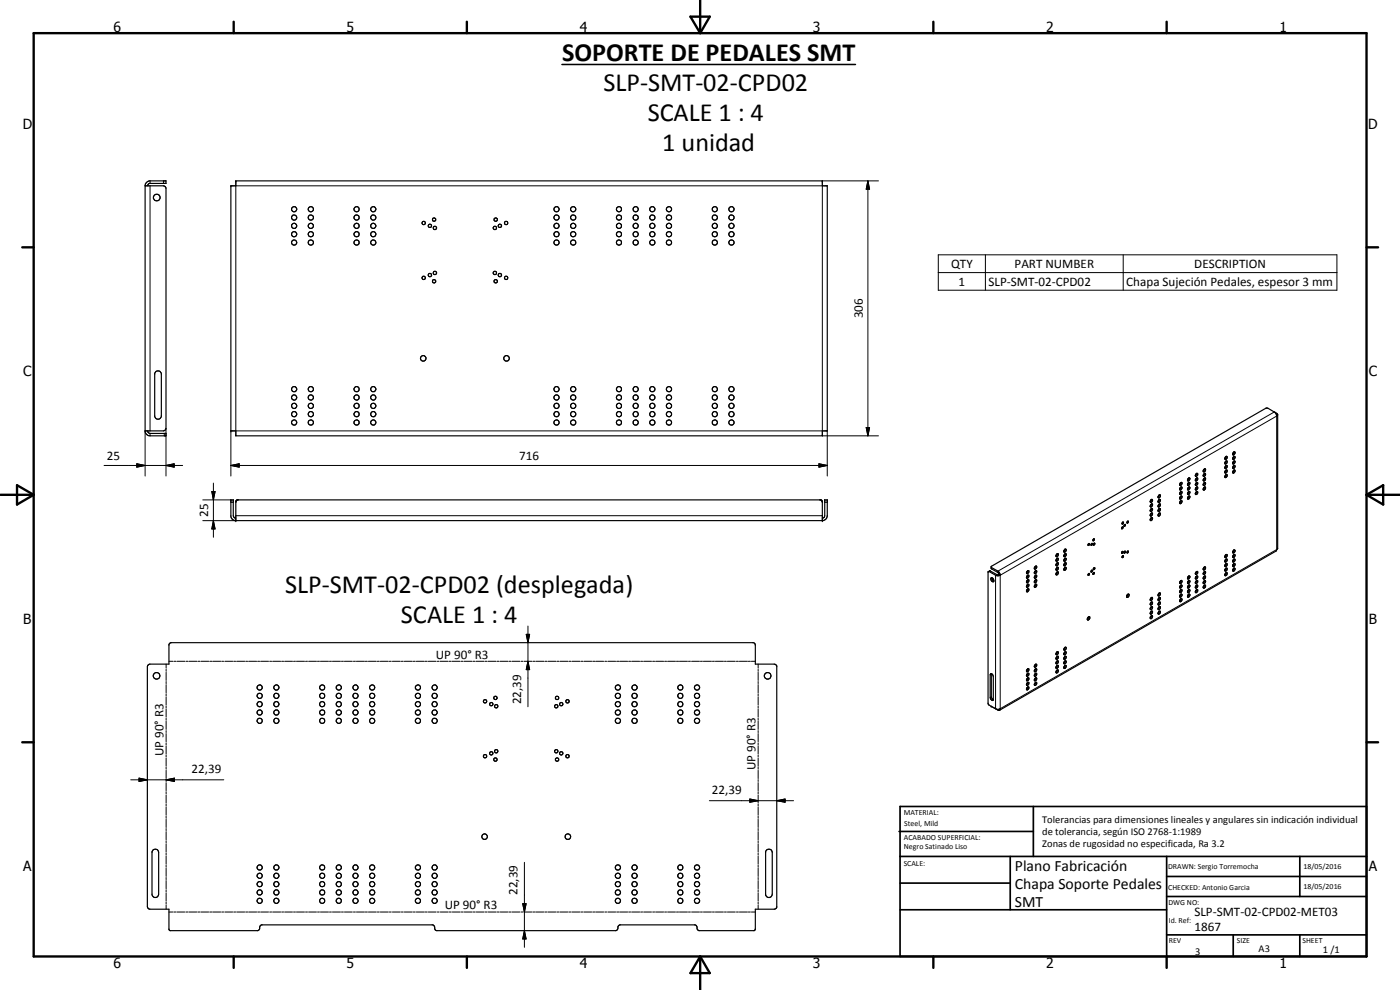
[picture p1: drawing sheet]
<svg xmlns="http://www.w3.org/2000/svg" width="420mm" height="297mm" viewBox="0 0 420 297" stroke-linecap="round" stroke-linejoin="round" font-family="sans-serif">
<g fill="none" stroke="#000" stroke-width=".35">
<path d="M43.5 55.8h5.6l.6 .3 .1 .4v72l-.1 .4-.6 .4h-5.6M43.5 55.8l.3-.9 .9-.6h5.1v.7h-4.9l-.6 .8M43.5 55.8v73.5M69.3 55.8h1.5v-1.5h176v1.5h1.5v73.5h-1.5v1.5h-176v-1.5h-1.5zM46.9 111.4a1.06 1.06 0 0 1 1.5 .6v13a1.03 1.03 0 0 1-1 .8 1.03 1.03 0 0 1-1-.8v-13zM43.5 129.3a1.45 1.45 0 0 0 1.5 1.5h4.8v-.8h-4.8l-.6-.3-.1-.4M367.9 139.7l-.3 .6M367.9 136.9l.4 .2-.1 .5-.3 .2-.3-.2M367.9 139.7a.45 .45 0 0 1 .4 .5 .45 .45 0 0 1-.4 .4l-.3-.3M367.9 136.9l-.3 .7M367.9 138.3h.3a.62 .62 0 0 1-.5 .9l-.1-.2zM367.9 138.3l-.3 .7"/>
<path d="M370.1 138.5l.3-.2a.48 .48 0 0 1 .1 .6 .48 .48 0 0 1-.6 .2zM370.2 135.7l.2-.1a.56 .56 0 0 1 .2 .5 .56 .56 0 0 1-.5 .4l-.2-.4zM370.2 139.7h.2a.48 .48 0 0 1 .1 .6 .48 .48 0 0 1-.6 .2zM370.3 139.7l-.4 .6M370.3 135.6l-.4 .7M370.3 136.9l-.4 .7M370.3 138.3l-.4 .7M382.5 123.6l.9 .7v40.3l-.4 .7-83 47.8M383.4 124.5l-.3 .3-.5-1.1-2-1.2h-.8l-82.2 47.4-.1 .7 2 1.2 .3 .6M70.8 155.4h-.4l-.4-.7v-4.7h-.7v5l.4 .8 .8 .4h176.5l1-.6 .2-.6 .1-5h-.8v4.7l-.2 .5-.5 .2M71.3 150l-.5 .7M246.2 150l.5 .5"/>
<path d="M246.7 150.5l.1 .2M246.8 150.5v5.7M246.8 150.5l-.4-.5h-175.3l-.3 .5v5.7M336.8 158.2l.2-.1v.2l-.3 .4zM336.9 156.7l.1-.1a.27 .27 0 0 1 .1 .4 .27 .27 0 0 1-.4 .1zM337.1 156.6v.1M337.5 157.4h.1a.26 .26 0 0 1 .1 .3 .26 .26 0 0 1-.4 .1zM345.5 152.7l.1-.1a.48 .48 0 0 1 .3 .6 .48 .48 0 0 1-.6 .3zM345.6 154l-.4 .6M345.6 149.9l-.4 .6M345.6 151.2l-.4 .7M345.6 152.6l-.4 .6"/>
<path d="M345.6 155.3l-.4 .7M345.6 153.9a.45 .45 0 0 1 .2 .6 .45 .45 0 0 1-.6 .2v-.1M345.6 155.3h.1a.47 .47 0 0 1 .1 .6 .47 .47 0 0 1-.6 .2v-.1M345.6 151.2l.3 .1v.4l-.6 .4-.1-.2M345.6 149.9a.39 .39 0 0 1 .2 .5 .39 .39 0 0 1-.6 .1M345.6 153.9l-.4 .7M347.7 150l.4-.2 .2 .4-.2 .4-.5 .1zM347.8 152.7l.1-.1a.43 .43 0 0 1 .3 .6 .43 .43 0 0 1-.7 .1zM347.8 148.6l.3-.1a.56 .56 0 0 1 .1 .6 .56 .56 0 0 1-.6 .3l-.1-.4zM347.8 151.3l.3-.1a.56 .56 0 0 1 .1 .6 .56 .56 0 0 1-.5 .3l-.2-.4zM347.9 153.9a.45 .45 0 0 1 .3 .6 .45 .45 0 0 1-.7 .2zM347.9 149.9l-.4 .6"/>
<path d="M347.9 154l-.4 .6M347.9 152.6l-.4 .6M347.9 148.5l-.4 .6M347.9 151.3l-.4 .6M354.2 146.3l.3-.2a.48 .48 0 0 1 .1 .6 .48 .48 0 0 1-.6 .2zM354.3 150.3l.2-.1a.5 .5 0 0 1 .1 .6 .5 .5 0 0 1-.6 .2zM354.3 148.9l.1-.1a.43 .43 0 0 1 .2 .6 .43 .43 0 0 1-.6 .2zM354.3 144.8l.3-.1a.52 .52 0 0 1 0 .7 .52 .52 0 0 1-.6 .1zM354.3 147.6l.2-.2a.53 .53 0 0 1 .2 .6 .53 .53 0 0 1-.5 .4l-.2-.4zM354.4 148.8l-.4 .7M354.4 144.8l-.4 .6M354.4 146.1l-.4 .7"/>
<path d="M354.4 147.5l-.4 .6M354.4 150.2l-.4 .7M356.6 143.6l.2-.2a.45 .45 0 0 1 .2 .6 .45 .45 0 0 1-.6 .2zM356.6 147.6l.2-.1a.46 .46 0 0 1 .2 .6 .46 .46 0 0 1-.6 .2zM356.6 148.9l.2-.1a.48 .48 0 0 1 .2 .7 .48 .48 0 0 1-.6 .2zM356.6 144.8l.3-.1a.48 .48 0 0 1 .1 .7 .48 .48 0 0 1-.6 .1zM356.6 146.2l.4-.1a.56 .56 0 0 1 0 .6 .56 .56 0 0 1-.6 .3zM356.8 146.1l-.4 .7M356.8 148.8l-.4 .7M356.8 147.5l-.4 .7M356.8 143.4l-.4 .7M356.8 144.8l-.4 .6"/>
<path d="M358.9 147.7l.3-.3 .2 .2v.5l-.4 .3-.3-.3zM359.1 142l-.4 .7M359.1 146.1l.3 .1v.4l-.5 .5-.2-.3M359.1 146.1l-.4 .7M359.1 144.8l-.4 .6M359.1 142l.3 .1v.4a.38 .38 0 0 1-.2 .4 .38 .38 0 0 1-.5-.2M359.1 143.4l.3 .1v.4l-.4 .4-.3-.2M359.1 144.8h.3v.6l-.4 .3-.3-.3M359.1 143.4l-.4 .7M359.1 147.5l-.4 .7M361.3 144.9a.33 .33 0 0 1 .5-.1 .33 .33 0 0 1-.1 .6l-.5 .3zM361.3 140.9l.3-.3 .2 .2-.1 .5-.3 .3-.3-.1z"/>
<path d="M361.3 143.6l.3-.2 .2 .2-.1 .4-.3 .3-.3-.1zM361.3 146.3l.3-.2 .2 .2-.4 .8-.3-.2zM361.5 146.2l-.4 .6M361.5 143.4l-.4 .7M361.5 144.8l-.4 .7M361.5 140.7l-.4 .7M361.5 142.1l-.4 .6M367.7 141.2a.35 .35 0 0 1 .6-.1 .35 .35 0 0 1-.1 .5l-.3 .3a.36 .36 0 0 1-.4-.2 .36 .36 0 0 1 .2-.5zM367.9 142.4h.3a.61 .61 0 0 1-.5 .9l-.1-.3M367.9 141.1l-.3 .6M367.9 142.4l-.3 .6M370.2 141.1l.3-.1a.52 .52 0 0 1 0 .6 .52 .52 0 0 1-.6 .2z"/>
<path d="M370.3 141.1l-.4 .6M296.6 171.5l-.1 39.6 .2 .4 2.1 1.1 .6 .3 .8-.3-.1 .4-.5 .1-2.2-1.2M296.6 171.5l2.3 1.2 1.3-.1M296.6 171.5l.4-.3 2.2 1.3 .6-.1M297.4 173.4a.69 .69 0 0 1 .7 .4 .69 .69 0 0 1 0 .8l-.6-.4zM297.5 170.1l2.3 1.5 .4 1M297.7 173.4l.2 .6 .4 .4M299.8 172.4l.4 .2M308.2 174.2l.6-.2v.4l-.5 .5-.3-.3zM308.2 175.5l.2-.2 .4 .1-.1 .5-.5 .3-.2-.3zM308.4 172.6h.4l-.1 .6-.4 .3-.3-.3M308.4 176.7l-.4 .6"/>
<path d="M308.4 171.2l.4 .1v.4l-.5 .4-.3-.2M308.4 176.7h.4l-.1 .6-.4 .3-.3-.3M308.4 175.3l-.4 .7M308.4 171.2l-.4 .7M308.4 172.6l-.4 .7M308.4 174l-.4 .6M308.4 172.6l-.4 .6M310.6 170.1l.5-.3a.61 .61 0 0 1-.6 .9zM310.7 175.4l.1-.1a.45 .45 0 0 1 .3 .6 .45 .45 0 0 1-.7 .2zM310.7 174l.1-.1a.39 .39 0 0 1 .4 .4 .39 .39 0 0 1-.3 .4l-.5 .1zM310.7 171.3l.4-.1a.61 .61 0 0 1-.5 .9l-.2-.4zM310.7 172.7l.4-.1a.62 .62 0 0 1-.5 .9l-.2-.4z"/>
<path d="M310.8 171.2l-.4 .7M310.8 169.9l-.4 .7M310.8 172.6l-.4 .7M310.8 174l-.4 .6M310.8 175.3l-.4 .7M317.3 171.6h.2a.62 .62 0 0 1-.4 .9l-.2-.2M317.3 166.2l.3 .1-.1 .5-.3 .2-.3-.2M317.3 167.5l-.4 .6M317.3 168.9l.2-.1a.59 .59 0 0 1-.5 .9v-.5zM317.3 171.6l-.4 .7M317.3 167.5a.39 .39 0 0 1 .2 .6 .39 .39 0 0 1-.6 0M317.3 170.2a.39 .39 0 0 1 .2 .6 .39 .39 0 0 1-.6 .1z"/>
<path d="M317.3 168.9l-.4 .6M317.3 166.2l-.4 .6M317.3 170.2l-.4 .7M319.4 167.7l.4-.2 .2 .2-.5 .7-.2-.1zM319.5 164.8h.4a.52 .52 0 0 1 0 .6 .52 .52 0 0 1-.6 .2zM319.5 166.2l.4-.1a.56 .56 0 0 1 0 .6 .56 .56 0 0 1-.5 .3l-.1-.4zM319.5 169l.4-.2a.54 .54 0 0 1 0 .7 .54 .54 0 0 1-.6 .2zM319.5 170.3l.3-.1a.48 .48 0 0 1 .1 .6 .48 .48 0 0 1-.6 .2zM319.6 168.9l-.3 .6M319.6 164.8l-.3 .6M319.6 166.2l-.3 .6M319.6 167.5l-.3 .7"/>
<path d="M319.6 170.2l-.3 .7M326.7 163.2l.1-.1a.31 .31 0 0 1 .1 .4 .31 .31 0 0 1-.4 .1zM326.7 172.1l.3 .2-.4 .3zM326.8 163.1h.1M327.6 171.1l.3 .2-.4 .4zM328.2 171.8l.3 .2-.4 .3zM328.2 161.7l.3 .2-.4 .4-.1-.3zM336.8 165.4l.2 .3-.3 .3zM336.9 166.8h.2a.3 .3 0 0 1 0 .4 .3 .3 0 0 1-.4 0zM338.3 178.5a.32 .32 0 0 1 .4-.2 .32 .32 0 0 1 .1 .5l-.3 .4h-.4zM338.4 165.4h.3l-.3 .5-.2-.1zM338.5 178.3l-.4 .7"/>
<path d="M345.6 179.3l-.4 .7M345.6 179.3h.3v.4l-.6 .5-.1-.2M347.8 179.4l.3-.2a.56 .56 0 0 1 .1 .6 .56 .56 0 0 1-.5 .4l-.2-.4zM347.8 178l.3-.1 .2 .3-.2 .5-.5 .1-.1-.4zM347.9 179.3l-.4 .7M347.9 177.9l-.4 .7M354.3 175.6l.2-.1a.53 .53 0 0 1 .2 .6 .53 .53 0 0 1-.5 .3l-.2-.3zM354.3 174.3l.3-.1a.56 .56 0 0 1 .1 .6 .56 .56 0 0 1-.6 .2l-.1-.3zM354.3 177l.1-.1a.43 .43 0 0 1 .2 .6 .43 .43 0 0 1-.6 .2zM354.3 178.4l.2-.2a.5 .5 0 0 1 .1 .7 .5 .5 0 0 1-.6 .2zM354.3 179.7l.3-.1a.52 .52 0 0 1 0 .6 .52 .52 0 0 1-.6 .2zM354.4 174.2l-.4 .7"/>
<path d="M354.4 175.6l-.4 .6M354.4 176.9l-.4 .7M354.4 178.3l-.4 .6M354.4 179.7l-.4 .6M356.6 178.4l.3-.2a.5 .5 0 0 1 .1 .7 .5 .5 0 0 1-.6 .2zM356.6 172.9l.3-.1a.48 .48 0 0 1 .1 .6 .48 .48 0 0 1-.6 .2zM356.6 174.3l.4-.1a.56 .56 0 0 1 0 .6 .56 .56 0 0 1-.6 .2zM356.6 175.6h.2a.43 .43 0 0 1 .2 .6 .43 .43 0 0 1-.6 .1zM356.6 177l.4-.1a.52 .52 0 0 1 0 .6 .52 .52 0 0 1-.6 .2zM356.8 174.2l-.4 .7M356.8 178.3l-.4 .6M356.8 177l-.4 .6"/>
<path d="M356.8 175.6l-.4 .6M356.8 172.8l-.4 .7M358.9 173l.5-.1v.4l-.4 .4-.3-.2zM359.1 171.5l-.4 .6M359.1 171.5h.3v.5l-.4 .4-.3-.3M359.1 174.2h.3v.5l-.5 .4-.2-.2M359.1 175.6h.3v.4l-.6 .4v-.5zM359.1 176.9l.3 .1v.5l-.4 .3-.3-.2M359.1 172.8l-.4 .7M359.1 174.2l-.4 .7M359.1 175.6l-.4 .6M359.1 177l-.4 .6"/>
<path d="M359.1 176.9l-.4 .7M361.3 171.7l.3-.3 .2 .2-.1 .5-.3 .3-.3-.1zM361.3 173l.2-.2a.43 .43 0 0 1 .2 .7 .43 .43 0 0 1-.6 .1zM361.3 174.4l.3-.2 .2 .2-.4 .7-.3-.1zM361.3 175.8l.2-.2a.43 .43 0 0 1 .2 .6 .43 .43 0 0 1-.6 .1zM361.5 170.1l-.4 .7M361.5 171.5l-.4 .6M361.5 172.8l-.4 .7M361.5 174.2l-.4 .7M361.5 175.6l-.4 .6M367.6 171.1h.1M367.7 170.8l-.1 .3"/>
<path d="M367.7 166.6l.2-.2 .4 .1-.4 .8a.36 .36 0 0 1-.4-.3 .36 .36 0 0 1 .2-.4zM367.9 170.7l-.2 .1M367.9 167.8a.45 .45 0 0 1 .4 .4 .45 .45 0 0 1-.4 .5l-.3-.3M367.9 169.1h.3a.59 .59 0 0 1-.5 .9l-.1-.2M367.9 170.5h.3a.61 .61 0 0 1-.5 .9l-.1-.3M367.9 171.8h.3a.62 .62 0 0 1-.5 1l-.1-.3M367.9 166.4l-.3 .6M367.9 167.8l-.3 .6M367.9 169.1l-.3 .7M367.9 170.5l-.3 .6M367.9 171.8l-.3 .7M367.9 170.5l-.2 .3"/>
<path d="M370.1 166.6l.3-.2a.48 .48 0 0 1 .1 .6 .48 .48 0 0 1-.6 .2zM370.2 170.6l.1-.1a.43 .43 0 0 1 .3 .6 .43 .43 0 0 1-.7 .1zM370.2 167.8l.2-.1a.48 .48 0 0 1 .1 .6 .48 .48 0 0 1-.6 .2zM370.2 165.1l.1-.1a.43 .43 0 0 1 .3 .6 .43 .43 0 0 1-.7 .2zM370.2 169.2l.3-.1a.52 .52 0 0 1 0 .6 .52 .52 0 0 1-.6 .2zM370.3 169.3l-.3 .2M370.3 165l-.4 .7M370.3 166.4l-.4 .6M370.3 167.8l-.4 .6M370.3 169.1v.2M370.3 170.5l-.4 .7M370.3 169.3l-.4 .5"/>
<path d="M50.9 193l.4-.2h174.8l.5 .4 .1 .4v5.7h5.7l.7 .5v72.4l-.7 .6h-5.7v5.9l-.4 .5h-16.5l-.5-.4-.2-.9-.5-.4h-22.6l-.5 .4-.1 .8-.5 .5h-53.9l-.4-.2-.3-1.1-.4-.4h-51.4l-.4 .2-.2 1-.5 .5h-26.4l-.3-.3v-6.1h-5.7l-.4-.1-.4-.7v-72l.2-.4 .6-.3h5.7v-5.9zM310.7 199.4l.4-.1a.61 .61 0 0 1-.5 .9l-.2-.4zM310.8 199.3l-.4 .6M317.1 197.1l.4-.2a.59 .59 0 0 1-.5 .9zM317.3 199.8l-.3 .2M317.3 195.6l-.4 .6M317.3 198.3l-.4 .7M317.3 196.9l-.4 .7M317.3 195.6a.39 .39 0 0 1 .2 .6 .39 .39 0 0 1-.6 0M317.3 198.3a.47 .47 0 0 1 .3 .6 .47 .47 0 0 1-.6 .3v-.6zM317.3 199.6h.2a.62 .62 0 0 1-.4 1l-.2-.3M317.3 199.7v.1"/>
<path d="M317.3 199.6l-.3 .4M317.3 199.8l-.4 .5M319.4 195.7l.4-.2 .2 .2-.5 .8-.2-.2zM319.4 199.9l.2-.3a.47 .47 0 0 1 .3 .6 .47 .47 0 0 1-.5 .3zM319.5 194.3l.4-.1a.56 .56 0 0 1 0 .6 .56 .56 0 0 1-.5 .3l-.1-.4zM319.5 197l.3-.1a.56 .56 0 0 1 .1 .6 .56 .56 0 0 1-.5 .4l-.1-.5zM319.6 198.5l-.2 .1M319.6 194.2l-.3 .7M319.6 195.6l-.3 .7M319.6 196.9l-.3 .7M319.6 198.3l-.3 .7M319.6 199.7l-.3 .6"/>
<path d="M319.6 198.3l.2-.1a.48 .48 0 0 1 .1 .7 .48 .48 0 0 1-.6 .2l.1-.5M319.6 198.3l-.2 .3M326.7 185.1l-.4 .7M326.7 185.1h.4l-.1 .6-.4 .4-.3-.3M345.5 180.7l.2-.1a.54 .54 0 0 1 .1 .6 .54 .54 0 0 1-.5 .3zM345.6 180.6l-.4 .7M345.6 182l-.4 .7M345.6 183.4l-.4 .6M345.6 184.7l-.4 .7M345.6 182a.45 .45 0 0 1 .2 .6 .45 .45 0 0 1-.6 .2v-.1M345.6 183.4l.1-.1a.47 .47 0 0 1 .1 .6 .47 .47 0 0 1-.6 .2v-.1M345.6 184.7h.2a.51 .51 0 0 1 0 .6 .51 .51 0 0 1-.6 .2v-.1"/>
<path d="M347.7 182.2l.4-.2a.48 .48 0 0 1 0 .6 .48 .48 0 0 1-.6 .2zM347.8 183.4l.3-.1a.48 .48 0 0 1 0 .7 .48 .48 0 0 1-.6 .1zM347.8 180.7l.1-.1a.43 .43 0 0 1 .3 .6 .43 .43 0 0 1-.7 .2zM347.9 182l-.4 .7M347.9 180.6l-.4 .7M347.9 183.4l-.4 .6M297.3 202.2h.4l.4 .7v7.1l-.3 .2-.5-.4-.1-.5zM297.5 202.2v6.9l.6 .9M308.4 203.4l.4 .1v.3l-.6 .5-.2-.3zM308.4 200.7l-.4 .6M308.4 202l-.4 .7M308.4 206.1l.4 .1-.1 .5-.4 .3-.3-.2"/>
<path d="M308.4 200.7h.4l-.1 .6-.4 .2-.3-.2M308.4 202l.4 .1v.4l-.5 .4-.3-.2M308.4 204.8h.4l-.1 .6-.4 .3-.3-.3M308.4 202.1l-.4 .6M308.4 203.4l-.4 .6M308.4 204.8l-.4 .6M308.4 206.1l-.4 .7M310.7 200.7h.4a.62 .62 0 0 1-.5 .9l-.2-.4zM310.7 202.1l.2-.1a.5 .5 0 0 1 .1 .6 .5 .5 0 0 1-.6 .2zM310.7 203.5l.4-.1a.53 .53 0 0 1-.1 .6 .53 .53 0 0 1-.6 .2zM310.7 204.9l.4-.2v.4l-.5 .6-.2-.5zM310.8 200.7l-.4 .6"/>
<path d="M310.8 202.1l-.4 .6M310.8 203.4l-.4 .6M310.8 204.8l-.4 .6M316.9 200.3h.1M317 200l-.1 .3M317.3 201a.45 .45 0 0 1 .3 .5 .45 .45 0 0 1-.4 .4l-.3-.2M317.3 201l-.4 .7M45.9 255.1a1 1 0 0 1 1.1-.3 1 1 0 0 1 .6 1v12.5a1.01 1.01 0 0 1-.9 1 1.01 1.01 0 0 1-1.1-.8v-13zM230 255.1a1.01 1.01 0 0 1 1.1-.2 1.01 1.01 0 0 1 .7 .9v12.5a1.01 1.01 0 0 1-.9 1 1.01 1.01 0 0 1-1.1-.8v-13z"/>
<circle cx="47" cy="59.3" r="1"/>
<circle cx="88.3" cy="70.3" r=".79"/>
<circle cx="88.3" cy="67.8" r=".79"/>
<circle cx="88.3" cy="72.8" r=".78"/>
<circle cx="88.3" cy="65.3" r=".78"/>
<circle cx="88.3" cy="62.8" r=".78"/>
<circle cx="93.3" cy="70.3" r=".79"/>
<circle cx="93.3" cy="72.8" r=".79"/>
<circle cx="93.3" cy="62.8" r=".78"/>
<circle cx="93.3" cy="67.8" r=".78"/>
<circle cx="93.3" cy="65.3" r=".78"/>
<circle cx="107" cy="70.3" r=".77"/>
<circle cx="107" cy="62.8" r=".79"/>
<circle cx="107" cy="65.3" r=".77"/>
<circle cx="107" cy="72.8" r=".76"/>
<circle cx="107" cy="67.7" r=".78"/>
<circle cx="112" cy="70.3" r=".79"/>
<circle cx="112" cy="72.8" r=".78"/>
<circle cx="112" cy="67.8" r=".77"/>
<circle cx="112" cy="65.3" r=".78"/>
<circle cx="112" cy="62.8" r=".78"/>
<circle cx="127.2" cy="66.9" r=".5"/>
<circle cx="129" cy="67.8" r=".5"/>
<circle cx="130.3" cy="65.9" r=".49"/>
<circle cx="130.5" cy="68.4" r=".51"/>
<circle cx="148.5" cy="68.4" r=".52"/>
<circle cx="148.8" cy="65.9" r=".51"/>
<circle cx="150" cy="67.8" r=".49"/>
<circle cx="151.9" cy="66.9" r=".5"/>
<circle cx="167" cy="67.8" r=".77"/>
<circle cx="167" cy="70.3" r=".78"/>
<circle cx="167" cy="62.8" r=".77"/>
<circle cx="167" cy="72.8" r=".77"/>
<circle cx="167" cy="65.3" r=".78"/>
<circle cx="172" cy="70.3" r=".79"/>
<circle cx="172" cy="72.8" r=".79"/>
<circle cx="172" cy="65.3" r=".78"/>
<circle cx="172" cy="67.8" r=".78"/>
<circle cx="172" cy="62.8" r=".77"/>
<circle cx="185.7" cy="72.8" r=".77"/>
<circle cx="185.7" cy="65.3" r=".78"/>
<circle cx="185.8" cy="62.8" r=".77"/>
<circle cx="185.8" cy="67.8" r=".77"/>
<circle cx="185.8" cy="70.3" r=".78"/>
<circle cx="190.8" cy="62.8" r=".76"/>
<circle cx="190.8" cy="70.3" r=".79"/>
<circle cx="190.8" cy="67.8" r=".77"/>
<circle cx="190.8" cy="72.8" r=".77"/>
<circle cx="190.8" cy="65.3" r=".78"/>
<circle cx="195.8" cy="72.8" r=".79"/>
<circle cx="195.8" cy="70.3" r=".79"/>
<circle cx="195.8" cy="67.8" r=".77"/>
<circle cx="195.8" cy="65.3" r=".79"/>
<circle cx="195.8" cy="62.8" r=".78"/>
<circle cx="200.8" cy="70.3" r=".79"/>
<circle cx="200.8" cy="67.8" r=".77"/>
<circle cx="200.8" cy="65.3" r=".77"/>
<circle cx="200.8" cy="62.8" r=".78"/>
<circle cx="200.8" cy="72.8" r=".78"/>
<circle cx="214.5" cy="67.8" r=".79"/>
<circle cx="214.5" cy="70.3" r=".79"/>
<circle cx="214.5" cy="72.8" r=".77"/>
<circle cx="214.5" cy="62.8" r=".77"/>
<circle cx="214.5" cy="65.3" r=".78"/>
<circle cx="219.5" cy="70.3" r=".79"/>
<circle cx="219.5" cy="62.8" r=".79"/>
<circle cx="219.5" cy="67.8" r=".77"/>
<circle cx="219.5" cy="65.3" r=".79"/>
<circle cx="219.5" cy="72.8" r=".78"/>
<circle cx="127.2" cy="83.4" r=".49"/>
<circle cx="129" cy="82.5" r=".49"/>
<circle cx="130.3" cy="84.4" r=".51"/>
<circle cx="130.5" cy="81.9" r=".49"/>
<circle cx="148.5" cy="81.9" r=".5"/>
<circle cx="148.8" cy="84.4" r=".51"/>
<circle cx="150" cy="82.5" r=".49"/>
<circle cx="151.9" cy="83.4" r=".5"/>
<circle cx="88.3" cy="119.2" r=".77"/>
<circle cx="88.3" cy="116.8" r=".79"/>
<circle cx="93.3" cy="119.3" r=".79"/>
<circle cx="93.3" cy="116.8" r=".78"/>
<circle cx="107" cy="119.3" r=".77"/>
<circle cx="107" cy="116.8" r=".78"/>
<circle cx="112" cy="119.3" r=".77"/>
<circle cx="112" cy="116.8" r=".79"/>
<circle cx="127" cy="107.5" r=".82"/>
<circle cx="152" cy="107.5" r=".83"/>
<circle cx="167" cy="119.3" r=".78"/>
<circle cx="167" cy="116.8" r=".78"/>
<circle cx="172" cy="116.8" r=".78"/>
<circle cx="172" cy="119.3" r=".77"/>
<circle cx="185.7" cy="116.8" r=".77"/>
<circle cx="185.8" cy="119.3" r=".76"/>
<circle cx="190.8" cy="119.3" r=".79"/>
<circle cx="190.8" cy="116.8" r=".78"/>
<circle cx="195.8" cy="116.8" r=".78"/>
<circle cx="195.8" cy="119.3" r=".77"/>
<circle cx="200.8" cy="116.8" r=".78"/>
<circle cx="200.8" cy="119.2" r=".77"/>
<circle cx="214.5" cy="119.3" r=".79"/>
<circle cx="214.5" cy="116.8" r=".78"/>
<circle cx="219.5" cy="116.8" r=".78"/>
<circle cx="219.5" cy="119.3" r=".78"/>
<circle cx="88.3" cy="124.3" r=".79"/>
<circle cx="88.3" cy="126.8" r=".78"/>
<circle cx="88.3" cy="121.8" r=".78"/>
<circle cx="93.3" cy="124.3" r=".79"/>
<circle cx="93.3" cy="126.8" r=".79"/>
<circle cx="93.3" cy="121.8" r=".78"/>
<circle cx="107" cy="124.3" r=".78"/>
<circle cx="107" cy="126.8" r=".8"/>
<circle cx="107" cy="121.8" r=".79"/>
<circle cx="112" cy="124.3" r=".79"/>
<circle cx="112" cy="126.8" r=".79"/>
<circle cx="112" cy="121.8" r=".78"/>
<circle cx="167" cy="124.3" r=".78"/>
<circle cx="167" cy="126.8" r=".79"/>
<circle cx="167" cy="121.8" r=".78"/>
<circle cx="172" cy="124.3" r=".78"/>
<circle cx="172" cy="126.8" r=".79"/>
<circle cx="172" cy="121.8" r=".78"/>
<circle cx="185.7" cy="126.8" r=".77"/>
<circle cx="185.7" cy="124.3" r=".77"/>
<circle cx="185.8" cy="121.8" r=".77"/>
<circle cx="190.8" cy="121.8" r=".77"/>
<circle cx="190.8" cy="126.8" r=".78"/>
<circle cx="190.8" cy="124.3" r=".78"/>
<circle cx="195.8" cy="124.3" r=".78"/>
<circle cx="195.8" cy="126.8" r=".79"/>
<circle cx="195.8" cy="121.8" r=".78"/>
<circle cx="200.8" cy="121.8" r=".78"/>
<circle cx="200.8" cy="124.3" r=".78"/>
<circle cx="200.8" cy="126.8" r=".77"/>
<circle cx="214.5" cy="121.8" r=".77"/>
<circle cx="214.5" cy="126.8" r=".78"/>
<circle cx="214.5" cy="124.3" r=".78"/>
<circle cx="219.5" cy="126.8" r=".79"/>
<circle cx="219.5" cy="121.8" r=".78"/>
<circle cx="219.5" cy="124.3" r=".79"/>
<circle cx="370.3" cy="137.4" r=".41"/>
<circle cx="338.5" cy="156.6" r=".25"/>
<circle cx="361.5" cy="142.5" r=".4"/>
<circle cx="327.6" cy="163.4" r=".26"/>
<circle cx="328.4" cy="170.6" r=".27"/>
<circle cx="328.4" cy="163.2" r=".28"/>
<circle cx="337.6" cy="165.7" r=".25"/>
<circle cx="361.5" cy="170.5" r=".4"/>
<circle cx="47" cy="202.8" r=".98"/>
<circle cx="77.9" cy="211.3" r=".78"/>
<circle cx="77.9" cy="216.3" r=".79"/>
<circle cx="77.9" cy="206.3" r=".77"/>
<circle cx="77.9" cy="213.8" r=".77"/>
<circle cx="77.9" cy="208.8" r=".78"/>
<circle cx="82.9" cy="213.8" r=".77"/>
<circle cx="82.9" cy="208.8" r=".79"/>
<circle cx="82.9" cy="216.3" r=".79"/>
<circle cx="82.9" cy="211.3" r=".78"/>
<circle cx="83" cy="206.3" r=".78"/>
<circle cx="96.7" cy="208.8" r=".78"/>
<circle cx="96.7" cy="211.3" r=".77"/>
<circle cx="96.7" cy="206.3" r=".78"/>
<circle cx="96.7" cy="213.8" r=".77"/>
<circle cx="96.7" cy="216.3" r=".77"/>
<circle cx="101.7" cy="211.3" r=".78"/>
<circle cx="101.7" cy="216.3" r=".79"/>
<circle cx="101.7" cy="213.8" r=".77"/>
<circle cx="101.7" cy="208.8" r=".78"/>
<circle cx="101.7" cy="206.3" r=".78"/>
<circle cx="106.7" cy="213.8" r=".77"/>
<circle cx="106.7" cy="208.8" r=".79"/>
<circle cx="106.7" cy="216.3" r=".79"/>
<circle cx="106.7" cy="211.3" r=".78"/>
<circle cx="106.7" cy="206.3" r=".78"/>
<circle cx="111.7" cy="213.8" r=".76"/>
<circle cx="111.7" cy="216.3" r=".79"/>
<circle cx="111.7" cy="211.3" r=".78"/>
<circle cx="111.7" cy="208.8" r=".79"/>
<circle cx="111.7" cy="206.3" r=".78"/>
<circle cx="125.4" cy="208.8" r=".78"/>
<circle cx="125.4" cy="211.3" r=".78"/>
<circle cx="125.4" cy="206.3" r=".78"/>
<circle cx="125.4" cy="216.3" r=".79"/>
<circle cx="125.4" cy="213.8" r=".77"/>
<circle cx="130.4" cy="213.8" r=".77"/>
<circle cx="130.4" cy="216.3" r=".77"/>
<circle cx="130.4" cy="206.3" r=".79"/>
<circle cx="130.4" cy="211.3" r=".78"/>
<circle cx="130.4" cy="208.8" r=".78"/>
<circle cx="145.6" cy="210.4" r=".49"/>
<circle cx="147.4" cy="211.3" r=".49"/>
<circle cx="148.7" cy="209.4" r=".52"/>
<circle cx="148.9" cy="211.9" r=".5"/>
<circle cx="166.9" cy="211.9" r=".5"/>
<circle cx="167.2" cy="209.4" r=".51"/>
<circle cx="168.4" cy="211.3" r=".5"/>
<circle cx="170.3" cy="210.4" r=".49"/>
<circle cx="185.4" cy="206.3" r=".76"/>
<circle cx="185.4" cy="216.3" r=".79"/>
<circle cx="185.4" cy="208.8" r=".78"/>
<circle cx="185.4" cy="211.3" r=".78"/>
<circle cx="185.4" cy="213.8" r=".77"/>
<circle cx="190.4" cy="211.3" r=".77"/>
<circle cx="190.4" cy="213.8" r=".77"/>
<circle cx="190.4" cy="206.3" r=".78"/>
<circle cx="190.4" cy="216.3" r=".78"/>
<circle cx="190.4" cy="208.8" r=".78"/>
<circle cx="204.2" cy="216.3" r=".78"/>
<circle cx="204.2" cy="208.8" r=".78"/>
<circle cx="204.2" cy="211.3" r=".77"/>
<circle cx="204.2" cy="213.8" r=".77"/>
<circle cx="204.2" cy="206.3" r=".78"/>
<circle cx="209.2" cy="206.3" r=".76"/>
<circle cx="209.2" cy="211.3" r=".77"/>
<circle cx="209.2" cy="213.8" r=".76"/>
<circle cx="209.2" cy="216.3" r=".79"/>
<circle cx="209.2" cy="208.8" r=".78"/>
<circle cx="230.4" cy="202.8" r="1"/>
<circle cx="145.6" cy="226.9" r=".49"/>
<circle cx="147.4" cy="226" r=".5"/>
<circle cx="148.7" cy="227.9" r=".49"/>
<circle cx="148.9" cy="225.4" r=".49"/>
<circle cx="166.9" cy="225.4" r=".51"/>
<circle cx="167.2" cy="227.9" r=".51"/>
<circle cx="168.4" cy="226" r=".49"/>
<circle cx="170.3" cy="226.9" r=".5"/>
<circle cx="145.4" cy="251" r=".82"/>
<circle cx="170.4" cy="251" r=".84"/>
<circle cx="77.9" cy="265.3" r=".77"/>
<circle cx="77.9" cy="270.3" r=".78"/>
<circle cx="77.9" cy="262.8" r=".79"/>
<circle cx="77.9" cy="267.8" r=".79"/>
<circle cx="77.9" cy="260.3" r=".79"/>
<circle cx="82.9" cy="267.8" r=".79"/>
<circle cx="82.9" cy="260.3" r=".79"/>
<circle cx="82.9" cy="265.3" r=".79"/>
<circle cx="83" cy="270.3" r=".78"/>
<circle cx="83" cy="262.8" r=".78"/>
<circle cx="96.7" cy="267.8" r=".77"/>
<circle cx="96.7" cy="270.3" r=".76"/>
<circle cx="96.7" cy="260.3" r=".78"/>
<circle cx="96.7" cy="265.3" r=".76"/>
<circle cx="96.7" cy="262.8" r=".76"/>
<circle cx="101.7" cy="265.3" r=".77"/>
<circle cx="101.7" cy="270.3" r=".78"/>
<circle cx="101.7" cy="262.8" r=".79"/>
<circle cx="101.7" cy="260.3" r=".79"/>
<circle cx="101.7" cy="267.8" r=".79"/>
<circle cx="106.7" cy="267.8" r=".79"/>
<circle cx="106.7" cy="260.3" r=".79"/>
<circle cx="106.7" cy="265.3" r=".79"/>
<circle cx="106.7" cy="270.3" r=".78"/>
<circle cx="106.7" cy="262.8" r=".78"/>
<circle cx="111.7" cy="267.8" r=".79"/>
<circle cx="111.7" cy="270.3" r=".79"/>
<circle cx="111.7" cy="265.3" r=".78"/>
<circle cx="111.7" cy="262.8" r=".77"/>
<circle cx="111.7" cy="260.3" r=".78"/>
<circle cx="125.4" cy="265.3" r=".77"/>
<circle cx="125.4" cy="270.3" r=".78"/>
<circle cx="125.4" cy="262.8" r=".79"/>
<circle cx="125.4" cy="260.3" r=".79"/>
<circle cx="125.4" cy="267.8" r=".79"/>
<circle cx="130.4" cy="260.3" r=".78"/>
<circle cx="130.4" cy="270.3" r=".77"/>
<circle cx="130.4" cy="267.8" r=".79"/>
<circle cx="130.4" cy="265.3" r=".79"/>
<circle cx="130.5" cy="262.8" r=".78"/>
<circle cx="185.4" cy="262.8" r=".77"/>
<circle cx="185.4" cy="260.3" r=".78"/>
<circle cx="185.4" cy="270.3" r=".79"/>
<circle cx="185.4" cy="267.8" r=".78"/>
<circle cx="185.4" cy="265.3" r=".78"/>
<circle cx="190.4" cy="270.3" r=".79"/>
<circle cx="190.4" cy="267.8" r=".78"/>
<circle cx="190.4" cy="265.3" r=".78"/>
<circle cx="190.4" cy="262.8" r=".78"/>
<circle cx="190.4" cy="260.3" r=".78"/>
<circle cx="204.2" cy="267.8" r=".78"/>
<circle cx="204.2" cy="260.3" r=".77"/>
<circle cx="204.2" cy="262.8" r=".76"/>
<circle cx="204.2" cy="265.3" r=".77"/>
<circle cx="204.2" cy="270.3" r=".77"/>
<circle cx="209.2" cy="260.3" r=".78"/>
<circle cx="209.2" cy="270.3" r=".79"/>
<circle cx="209.2" cy="267.8" r=".78"/>
<circle cx="209.2" cy="262.8" r=".78"/>
<circle cx="209.2" cy="265.3" r=".78"/>
</g>
<g fill="none" stroke="#000" stroke-width=".3">
<path d="M45 54.3v.7M45 55.8v73.5M49.1 54.3v.7M70.8 55.8h176v73.5h-176zM246.8 54.3h16.8M260.5 54.3l.5 2.5h-1zM260.5 54.3v76.5M281.6 76.5h119.6v10.6h-119.6zM295.7 76.5v10.6M337.1 76.5v10.6M281.6 81.8h119.6M31.2 139.7h23.6"/>
<path d="M41.1 139.1l2.4 .6-2.4 .5zM43.5 129.3v13.5M45 130v.8M49.3 130v.8M49.8 139.7l2.5-.6v1.1zM49.8 128.5v14.3M69.3 139.7l2.5-.6v1.1zM69.3 139.7h179M69.3 129.3v13.5M245.8 139.1l2.5 .6-2.5 .5zM246.8 130.8h16.8M248.3 129.3v13.5"/>
<path d="M260 128.3h1l-.5 2.5zM382.4 123.6l-82.9 47.8v.4M60.9 150h8.4M60.9 156.2h9.9M63.6 147.5h.9l-.5 2.5zM64 156.2l.5 2.5h-.9zM64 144.9v16.3M69.3 150.7h.7M70.8 154.7h176M247.5 150.7h.8M297.2 171.3l-.3 .2M297.6 170.3v.4"/>
<path d="M298.8 172.6v40M300.2 172.6l82.9-47.8v40.1l-82.9 47.7zM49.9 199.3v1.2M50.7 198.4h1.2M52.2 198.4h.6M53.1 198.4h2.3M55.8 198.4h.6M56.7 198.4h2.4M59.4 198.4h.6M60.3 198.4h2.3M62.9 198.4h.7M63.8 198.4h2.4"/>
<path d="M66.5 198.4h.6M67.5 198.4h2.3M70.1 198.4h.6M71 198.4h2.4M73.7 198.4h.6M74.6 198.4h2.4M77.3 198.4h.6M78.2 198.4h2.4M80.9 198.4h.6M81.8 198.4h2.4M84.5 198.4h.6M85.4 198.4h2.4"/>
<path d="M88.1 198.4h.6M89 198.4h2.4M91.7 198.4h.6M92.6 198.4h2.4M95.3 198.4h.6M96.2 198.4h2.4M98.9 198.4h.6M99.8 198.4h2.4M102.5 198.4h.6M103.4 198.4h2.3M106.1 198.4h.6M107 198.4h2.4"/>
<path d="M109.6 198.4h.7M110.6 198.4h2.3M113.2 198.4h.6M114.1 198.4h2.4M116.8 198.4h.6M117.8 198.4h2.3M120.4 198.4h.6M121.3 198.4h2.4M124 198.4h.6M124.9 198.4h2.4M127.6 198.4h.6M128.5 198.4h2.4"/>
<path d="M131.2 198.4h.6M132.1 198.4h2.4M134.8 198.4h.6M135.7 198.4h2.4M138.4 198.4h.6M139.3 198.4h2.4M142 198.4h.6M142.9 198.4h2.4M145.6 198.4h.6M146.5 198.4h2.4M149.2 198.4h.6M150.1 198.4h2.3"/>
<path d="M152.7 198.4h.7M153.7 198.4h2.3M156.4 198.4h.5M157.3 198.4h2.3M157.9 190.3h1.1l-.6 2.5zM158.4 198.4l.6 2.5h-1.1zM158.4 187.8v24.2M159.9 198.4h.7M160.8 198.4h2.4M163.5 198.4h.6M164.4 198.4h2.4M167.1 198.4h.6"/>
<path d="M168 198.4h2.4M170.7 198.4h.6M171.6 198.4h2.4M174.3 198.4h.6M175.2 198.4h2.4M177.9 198.4h.6M178.8 198.4h2.4M181.5 198.4h.6M182.4 198.4h2.4M185.1 198.4h.6M186 198.4h2.4M188.7 198.4h.6"/>
<path d="M189.6 198.4h2.4M192.3 198.4h.6M193.2 198.4h2.3M195.9 198.4h.6M196.8 198.4h2.4M199.5 198.4h.6M200.4 198.4h2.3M203 198.4h.7M203.9 198.4h2.4M206.6 198.4h.6M207.5 198.4h2.4M210.2 198.4h.6"/>
<path d="M211.1 198.4h2.4M213.8 198.4h.6M214.7 198.4h2.4M217.4 198.4h.6M218.3 198.4h2.4M221 198.4h.6M221.9 198.4h2.4M224.6 198.4h.6M225.5 198.4h1.2M227.5 199.3v1.2M49.9 200.8v.6M49.9 201.7v2.5"/>
<path d="M49.9 204.5v.6M49.9 205.4v2.5M49.9 208.2v.6M49.9 209.1v2.4M49.9 211.8v.7M49.9 212.8v2.4M49.9 215.5v.6M49.9 216.4v2.5M49.9 219.2v.6M227.5 200.8v.6M227.5 201.7v2.5M227.5 204.5v.6"/>
<path d="M227.5 205.4v2.5M227.5 208.2v.6M227.5 209.1v2.4M227.5 211.8v.7M227.5 212.8v2.4M227.5 215.5v.6M227.5 216.4v2.5M227.5 219.2v.6M297.5 211.9h.1M297.5 202.3l-.3 .2M297.5 209.1l-.3 .2M299.5 212.9v.2"/>
<path d="M39.2 234h28M41.7 233.5l2.5 .5-2.5 .5zM49.9 234l2.5-.5v1zM49.9 220.1v2.4M49.9 222.9v.6M49.9 223.8v2.4M49.9 226.5v.6M49.9 227.5v2.4M49.9 230.2v.6M49.9 231.1v2.5M49.9 233.9v.6M49.9 234.8v2.4"/>
<path d="M49.9 237.5v.7M49.9 238.5v2.4M225 239.7l2.5 .5-2.5 .5zM227.5 220.1v2.4M227.5 222.9v.6M227.5 223.8v2.4M227.5 226.5v.6M227.5 227.5v2.4M227.5 230.2v.6M227.5 231.1v2.5M227.5 233.9v.6M227.5 234.8v2.4"/>
<path d="M227.5 237.5v.7M227.5 238.5v2.4M49.9 241.2v.7M49.9 242.1v2.5M49.9 244.9v.6M49.9 245.8v2.5M49.9 248.6v.6M49.9 249.5v2.5M49.9 252.3v.6M49.9 253.2v2.5M49.9 255.9v.6M49.9 256.8v2.5"/>
<path d="M49.9 259.6v.6M157.4 258.7v25.5M212.9 240.2h25.3M227.5 241.2v.7M227.5 242.1v2.5M227.5 244.9v.6M227.5 245.8v2.5M227.5 248.6v.6M227.5 249.5v2.5M227.5 252.3v.6M227.5 253.2v2.5M227.5 255.9v.6"/>
<path d="M227.5 256.8v2.5M227.5 259.6v.6M233.1 240.2l2.5-.5v1zM49.9 260.5v2.5M49.9 263.3v.6M49.9 264.2v2.5M49.9 267v.6M49.9 267.9v2.4M49.9 270.6v.7M49.9 271.6v1.2M50.7 273.6h1.2M52.2 273.6h.6"/>
<path d="M53.1 273.6h2.3M55.8 273.6h.6M56.7 273.6h2.4M59.4 273.6h.6M60.3 273.6h2.3M62.9 273.6h.7M63.8 273.6h2.4M66.5 273.6h.6M67.5 273.6h2.3M70.1 273.6h.6M71 273.6h2.4M73.7 273.6h.6"/>
<path d="M74.6 273.6h2.4M77.3 273.6h.6M78.2 273.6h2.4M80.9 273.6h.6M81.8 273.6h2.4M84.5 273.6h.6M85.4 273.6h2.4M88.1 273.6h.6M89 273.6h2.4M91.7 273.6h.6M92.6 273.6h2.4M95.3 273.6h.6"/>
<path d="M96.2 273.6h2.4M98.9 273.6h.6M99.8 273.6h2.4M102.5 273.6h.6M103.4 273.6h2.3M106.1 273.6h.6M107 273.6h2.4M109.6 273.6h.7M110.6 273.6h2.3M113.2 273.6h.6M114.1 273.6h2.4M116.8 273.6h.6"/>
<path d="M117.8 273.6h2.3M120.4 273.6h.6M121.3 273.6h2.4M124 273.6h.6M124.9 273.6h2.4M127.6 273.6h.6M128.5 273.6h2.4M131.2 273.6h.6M132.1 273.6h2.4M134.8 273.6h.6M135.7 273.6h2.4M138.4 273.6h.6"/>
<path d="M139.3 273.6h2.4M142 273.6h.6M142.9 273.6h2.4M145.6 273.6h.6M146.5 273.6h2.4M149.2 273.6h.6M150.1 273.6h2.3M152.7 273.6h.7M153.7 273.6h2.3M156.4 273.6h.5M156.9 271.1h1l-.5 2.5zM157.3 273.6h2.3"/>
<path d="M157.4 279.2l.5 2.5h-1zM159.9 273.6h.7M160.8 273.6h2.4M163.5 273.6h.6M164.4 273.6h2.4M167.1 273.6h.6M168 273.6h2.4M170.7 273.6h.6M171.6 273.6h2.4M174.3 273.6h.6M175.2 273.6h2.4M177.9 273.6h.6"/>
<path d="M178.8 273.6h2.4M181.5 273.6h.6M182.4 273.6h2.4M185.1 273.6h.6M186 273.6h2.4M188.7 273.6h.6M189.6 273.6h2.4M192.3 273.6h.6M193.2 273.6h2.3M195.9 273.6h.6M196.8 273.6h2.4M199.5 273.6h.6"/>
<path d="M200.4 273.6h2.3M203 273.6h.7M203.9 273.6h2.4M206.6 273.6h.6M207.5 273.6h2.4M210.2 273.6h.6M211.1 273.6h2.4M213.8 273.6h.6M214.7 273.6h2.4M217.4 273.6h.6M218.3 273.6h2.4M221 273.6h.6"/>
<path d="M221.9 273.6h2.4M224.6 273.6h.6M225.5 273.6h1.2M227.5 260.5v2.5M227.5 263.3v.6M227.5 264.2v2.5M227.5 267v.6M227.5 267.9v2.4M227.5 270.6v.7M227.5 271.6v1.2"/>
</g>
<g fill="#000">
<circle cx="69.3" cy="55.8" r=".18"/>
<circle cx="70.8" cy="54.3" r=".18"/>
<circle cx="246.8" cy="54.3" r=".18"/>
<circle cx="69.3" cy="129.3" r=".18"/>
<circle cx="69.3" cy="150" r=".18"/>
<circle cx="70" cy="150" r=".18"/>
<circle cx="70.8" cy="156.2" r=".18"/>
<circle cx="246.8" cy="156.2" r=".18"/>
<circle cx="247.5" cy="150" r=".18"/>
<circle cx="248.3" cy="150" r=".18"/>
</g>
<path d="M168.6 19.3h88.1" fill="none" stroke="#000" stroke-width=".46"/>
<g fill="none" stroke="#000" stroke-width=".71">
<path d="M10.1 9.9h400v277.1h-400zM70.1 6.5v3.4M140.1 6.5v3.4M207.2 5h5.8l-2.9 4.9zM210.1 0v9.9M280.1 6.5v3.4M350.1 6.5v3.4M6.7 74.2h3.4M410.1 74.2h3.5M.1 148.5h10M5.1 145.6l5 2.9-5 2.9zM410.1 148.5h10"/>
<path d="M410.1 148.5l5-2.9v5.8zM6.7 222.7h3.4M410.1 222.7h3.5M70.1 287v3.4M140.1 287v3.4M210.1 287v10M210.1 287l2.9 5h-5.8zM280.1 287v3.4M350.1 287v3.4"/>
</g>
<g fill="none" stroke="#000" stroke-width=".51">
<path d="M269.8 249.5h40.3M270.1 242h140v45h-140zM270.1 257h140M303.2 257v16M310.1 242v15M350.1 257v30M390.1 257v12M270.1 265h33.1M270.1 273h80M350.1 269h60M350.1 263h60M350.1 280.5h60"/>
<path d="M370.1 280.5v6.5M390.1 280.5v6.5"/>
</g>
<g fill="#000">
<path d="M260.5 54.3l.5 2.5h-1zM49.8 139.7l2.5-.6v1.1zM69.3 139.7l2.5-.6v1.1zM260 128.3h1l-.5 2.5zM41.1 139.1l2.4 .6-2.4 .5zM63.6 147.5h.9l-.5 2.5zM64 156.2l.5 2.5h-.9zM245.8 139.1l2.5 .6-2.5 .5zM157.9 190.3h1.1l-.6 2.5zM158.4 198.4l.6 2.5h-1.1zM41.7 233.5l2.5 .5-2.5 .5zM49.9 234l2.5-.5v1z"/>
<path d="M233.1 240.2l2.5-.5v1zM225 239.7l2.5 .5-2.5 .5zM156.9 271.1h1l-.5 2.5zM157.4 279.2l.5 2.5h-1z"/>
</g>
<g font-size="7.9">
<text x="168.7" y="18.2">SOPORTE DE PEDALES SMT</text>
<text x="181.1" y="27.3">SLP-SMT-02-CPD02</text>
<text x="194.4" y="36.2">SCALE 1 : 4</text>
<text x="198.7" y="45.3">1 unidad</text>
<text x="85.6" y="178">SLP-SMT-02-CPD02 (desplegada)</text>
<text x="120.3" y="187">SCALE 1 : 4</text>
</g>
<g font-size="4.7">
<text x="304.6" y="261.2">Plano Fabricación</text>
<text x="304.6" y="266.6">Chapa Soporte Pedales</text>
<text x="304.6" y="272">SMT</text>
</g>
<g font-size="4.2">
<text x="34" y="9.6">6</text>
<text x="104" y="9.6">5</text>
<text x="174" y="9.6">4</text>
<text x="244" y="9.6">3</text>
<text x="314" y="9.6">2</text>
<text x="384" y="9.6">1</text>
<text x="6.8" y="38.7">D</text>
<text x="410.6" y="38.7">D</text>
<text x="7" y="112.9">C</text>
<text x="410.8" y="112.9">C</text>
<text x="7" y="187.1">B</text>
<text x="410.8" y="187.1">B</text>
<text x="7" y="261.4">A</text>
<text x="410.8" y="261.4">A</text>
<text x="34" y="290.4">6</text>
<text x="104" y="290.4">5</text>
<text x="174" y="290.4">4</text>
<text x="244" y="290.4">3</text>
<text x="314" y="290.4">2</text>
<text x="384" y="290.4">1</text>
</g>
<g font-size="3.9">
<text x="285.4" y="80.4">QTY</text>
<text x="304.5" y="80.4">PART NUMBER</text>
<text x="358.4" y="80.4">DESCRIPTION</text>
<text x="287.6" y="85.7">1</text>
<text x="296.7" y="85.7">SLP-SMT-02-CPD02</text>
<text x="338" y="85.8">Chapa Sujeción Pedales, espesor 3 mm</text>
<text x="258.9" y="95.5" transform="rotate(-90 258.9 95.5)">306</text>
<text x="32" y="138.1">25</text>
<text x="155.8" y="138.1">716</text>
<text x="62.5" y="155.1" transform="rotate(-90 62.5 155.1)">25</text>
<text x="130.8" y="197.7">UP 90° R3</text>
<text x="156.4" y="211.3" transform="rotate(-90 156.4 211.3)">22,39</text>
<text x="49.1" y="226.9" transform="rotate(-90 49.1 226.9)">UP 90° R3</text>
<text x="57.5" y="231.9">22,39</text>
<text x="226.7" y="231.1" transform="rotate(-90 226.7 231.1)">UP 90° R3</text>
<text x="213.6" y="238.2">22,39</text>
<text x="155.3" y="268.5" transform="rotate(-90 155.3 268.5)">22,39</text>
<text x="133.5" y="272.8">UP 90° R3</text>
<text x="358.5" y="275">SLP-SMT-02-CPD02-MET03</text>
<text x="358.5" y="279.4">1867</text>
</g>
<g font-size="3.1">
<text x="312.7" y="246.8">Tolerancias para dimensiones lineales y angulares sin indicación individual</text>
<text x="312.7" y="250.4">de tolerancia, según ISO 2768-1:1989</text>
<text x="312.7" y="254">Zonas de rugosidad no especificada, Ra 3.2</text>
<text x="358.7" y="286.4">3</text>
<text x="377.7" y="285.6">A3</text>
<text x="397" y="285.9">1 /1</text>
</g>
<g font-size="2.4">
<text x="271.2" y="244.4">MATERIAL:</text>
<text x="271.3" y="252">ACABADO SUPERFICIAL:</text>
<text x="271.4" y="247.9">Steel, Mild</text>
<text x="271.3" y="254.6">Negro Satinado Liso</text>
<text x="271.2" y="259.7">SCALE:</text>
<text x="350.6" y="260.8">DRAWN: Sergio Torremocha</text>
<text x="391.2" y="260.6">18/05/2016</text>
<text x="350.6" y="267">CHECKED: Antonio Garcia</text>
<text x="391.2" y="266.7">18/05/2016</text>
<text x="350.6" y="271.4">DWG NO:</text>
<text x="350.8" y="276.9">Id. Ref:</text>
<text x="350.8" y="282.8">REV</text>
<text x="371.2" y="282.9">SIZE</text>
<text x="390.9" y="282.9">SHEET</text>
</g>
</svg>
